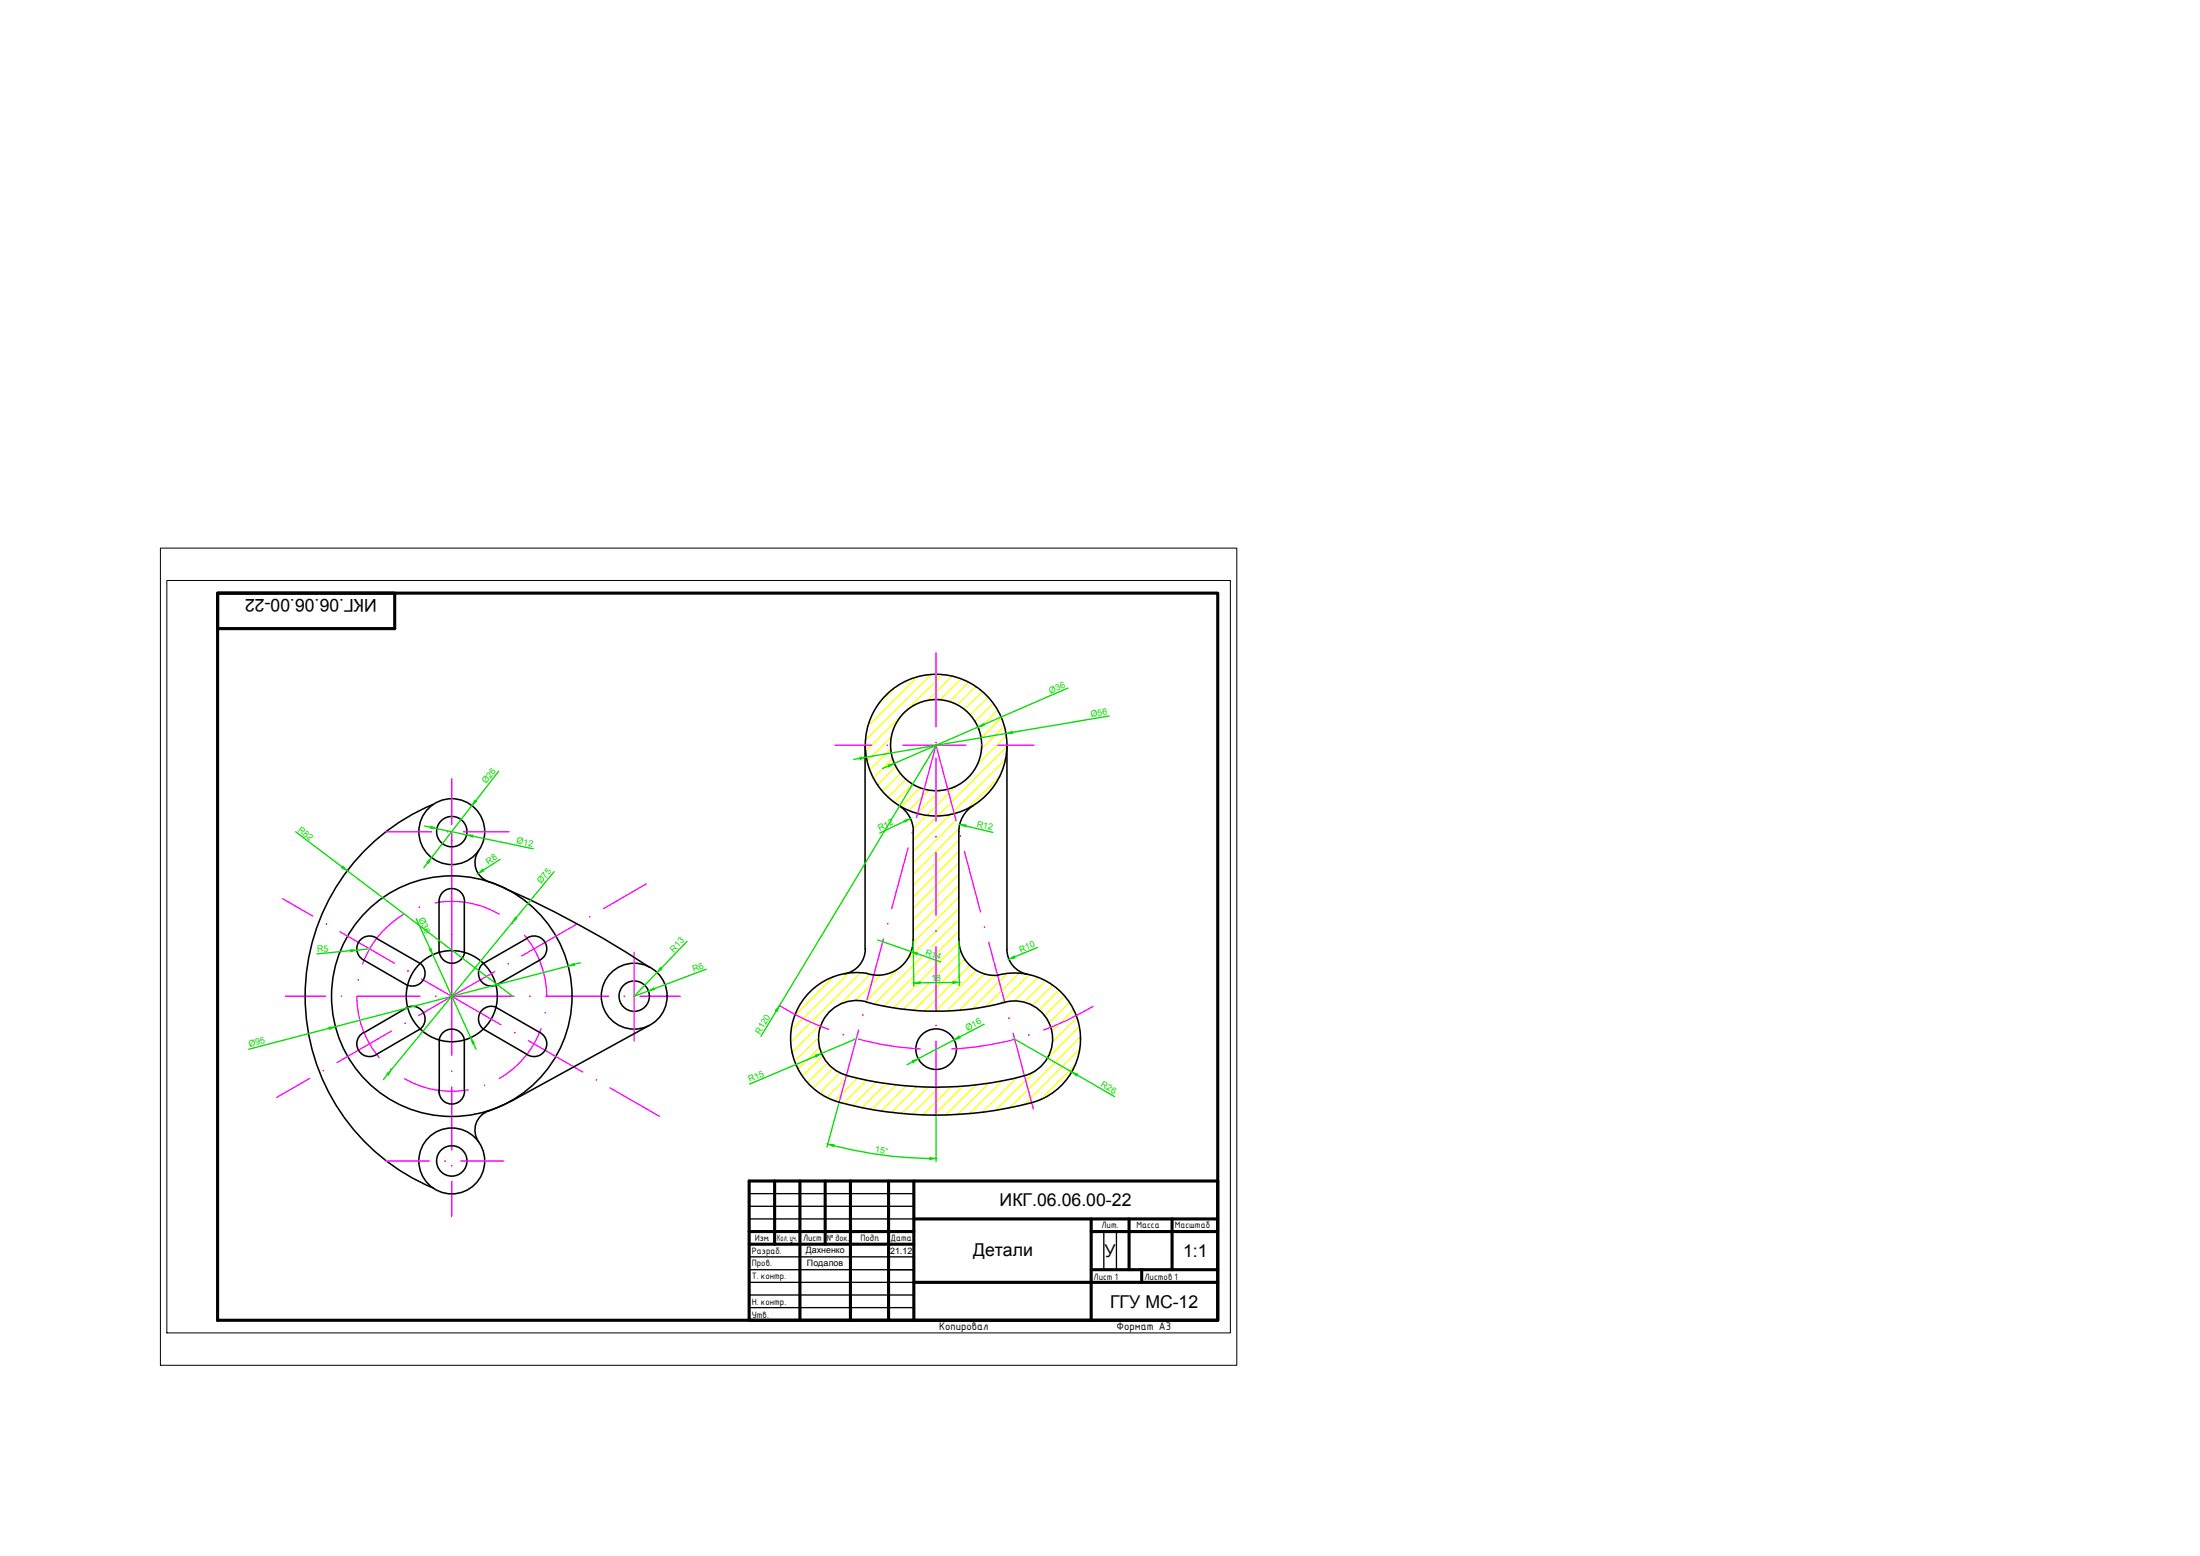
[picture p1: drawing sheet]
<svg xmlns="http://www.w3.org/2000/svg" width="420mm" height="297mm" viewBox="0 0 420 297" stroke-linecap="round" stroke-linejoin="round" font-family="sans-serif">
<!-- layer: 0 -->
<path d="M30.6 104.6h205.6v156h-205.6zM31.9 110.8h203.1v143.7h-203.1z" fill="none" stroke="#000" stroke-width=".19"/>
<g fill="none" stroke="#000" stroke-width=".59">
<path d="M41.6 113.2h191v138.8h-191zM41.6 113.2h33.8v6.8h-33.8zM143.1 225.5h89.5v26.5h-89.5zM143.1 235.1h31.4M143.1 237.5h31.4M147.9 225.5v12M152.8 225.5v26.5M157.6 225.5v12M162.4 225.5v26.5M169.7 225.5v26.5M174.5 232.7h58.1M174.5 225.5v26.5"/>
<path d="M208.4 235.1h24.2M208.4 232.7v19.3M215.6 232.7v9.7M223.8 232.7v9.7M174.5 244.8h58.1M208.4 242.4h24.2M218 242.4v2.4"/>
</g>
<path d="M143.1 227.9h31.4M143.1 230.3h31.4M143.1 239.9h31.4M143.1 232.7h31.4M210.8 235.1v7.3M213.2 235.1v7.3M143.1 242.4h31.4M143.1 244.8h31.4M143.1 247.2h31.4M143.1 249.6h31.4" fill="none" stroke="#000" stroke-width=".25"/>
<g fill="none" stroke="#f0f" stroke-width=".25">
<path d="M178.8 124.6v14.2M73.7 158.8h8.8M86.3 148.7v8.7M86.3 158.8v42.7M88.5 158.8h8.7M159.5 142.3h7M172.5 142.3h12M175 156.1l3.8-13.8 3.8 14.4M178.8 144.7v12M190.5 142.3h7M54 171.6l5.7 3.3M64.9 177.9l10.4 6"/>
<path d="M77.2 174.5a18.1 18.1 0 0 0-8 9.5M83.1 172.4a17.8 17.8 0 0 1 12.2 2.1M100.1 178.5a18.1 18.1 0 0 1 4.3 11.7M110.1 176.5l-10.5 6M123.4 168.7l-8.1 4.8M168.7 179.3l-3.1 11.5M173.4 161.9l-3.1 11.6M178.8 162.8v11.9M184.2 162.5l3.1 11.6M188.8 179.9l3.1 11.6M54.5 190.2h7.7M68.1 190.2a18.1 18.1 0 0 0 4.3 11.7"/>
<path d="M68.2 190.2h12M74.7 196.8l-10.3 6M80.5 186.9l5.8 3.3M86.2 190.2h12M86.3 190.2l9.4 5.5M86.3 190.2l-6.3 3.7M94.5 185.5l-8.2 4.7M100.9 198.7l10.4 6M103.3 196.4a18.1 18.1 0 0 1-7.9 9.5M104.2 190.2h12M121.1 181.8v16.9M122.2 190.2h7.7"/>
<path d="M148.8 192a51.8 51.8 0 0 0 9.4 4.5M163.9 198.4a53 53 0 0 0 11.9 1.8M164 196.6l-3.7 13.8M178.8 180.7v12M178.8 198.7v14.2M193.5 197.3l3.8 14.4M193.6 198.4a55.9 55.9 0 0 1-11.8 1.8M208.7 192.1a55.1 55.1 0 0 1-9.4 4.5M59.2 205.9l-6.3 3.6M77.2 205.9a18.3 18.3 0 0 0 12.2 2.2M86.3 207.5v12M116.5 207.7l9.4 5.4"/>
<path d="M73.7 221.6h8.3M86.3 225.5v6.8M88 221.6h8.3"/>
</g>
<g fill="#f0f" stroke="#f0f" stroke-width=".19">
<path d="M86.3 168.4v.2z"/>
<path d="M86.2 186.5h.1z"/>
<path d="M86.2 222.5h.1z"/>
<path d="M86.2 160.4h.1z"/>
<path d="M86.2 178.4h.1z"/>
<path d="M65.1 190.2h.2z"/>
<path d="M83.2 190.1v.2z"/>
<path d="M101.1 190.2h.2z"/>
<path d="M119.2 190.2h.1z"/>
<path d="M80 173.2h.2z"/>
<path d="M68.4 187.1h.1z"/>
<path d="M104 193.3h.2z"/>
<path d="M97 184h.1z"/>
<path d="M112.6 175h.1z"/>
<path d="M113.8 206.1h.2z"/>
<path d="M61.7 204.4h.1z"/>
<path d="M178.7 141.7h.1z"/>
<path d="M178.7 159.8h.1z"/>
<path d="M178.7 195.7h.1z"/>
<path d="M192.6 194.4h.2z"/>
<path d="M174.1 159h.2z"/>
<path d="M169.4 176.3h.2z"/>
<path d="M164.7 193.7h.2z"/>
<path d="M196.4 197.6h.2z"/>
<path d="M187.4 142.3h.2z"/>
<path d="M85.4 158.8h.1z"/>
<circle cx="86.3" cy="204.5" r=".07"/>
<circle cx="97.9" cy="176.3" r=".07"/>
<circle cx="74.7" cy="204.1" r=".07"/>
<circle cx="92.5" cy="207.2" r=".07"/>
<circle cx="98.3" cy="197.1" r=".07"/>
<circle cx="77.9" cy="185.4" r=".07"/>
<circle cx="62.4" cy="176.4" r=".07"/>
<circle cx="77.4" cy="195.3" r=".07"/>
<circle cx="178.8" cy="177.7" r=".07"/>
<circle cx="183.4" cy="159.6" r=".07"/>
<circle cx="188" cy="177" r=".07"/>
<circle cx="161.1" cy="197.5" r=".07"/>
<circle cx="178.8" cy="200.3" r=".07"/>
<circle cx="169.5" cy="142.3" r=".07"/>
<circle cx="85" cy="221.6" r=".07"/>
</g>
<g fill="none" stroke="#000" stroke-width=".3">
<path d="M82.7 153.5a39.6 39.6 0 0 0-24.4 36.7 39.6 39.6 0 0 0 24.4 36.6M165.2 142.3v38.9M171.7 153.8a5.9 5.9 0 0 1 2.7 4.8M174.4 158.6v20.8a6.7 6.7 0 0 1-8.9 6.4 12.6 12.6 0 0 0-14.2 9.8 12.6 12.6 0 0 0 9 14.8 70.8 70.8 0 0 0 36.7 .1M185.9 153.8a5.9 5.9 0 0 0-2.8 4.9v20.7a6.9 6.9 0 0 0 7.4 6.8M192.3 142.3v38.9a4.8 4.8 0 0 0 3.9 4.8M71.9 179.1l8.3 4.8M71.9 179.1a2.43 2.43 0 0 0-3.4 .8 2.43 2.43 0 0 0 1 3.4l8.3 4.8M88.7 172.2v9.6M88.7 172.2a2.43 2.43 0 0 0-2.4-2.6 2.43 2.43 0 0 0-2.4 2.6l-.1 9.6M91.4 162.4a3.9 3.9 0 0 0 2.5 6.1l2.6 1.1M96.5 169.6a188.7 188.7 0 0 1 27.5 15"/>
<path d="M100.6 179.1a2.43 2.43 0 0 1 3.5 .8 2.43 2.43 0 0 1-1 3.4l-8.4 4.8a2.44 2.44 0 0 1-3-1.1 2.44 2.44 0 0 1 .6-3.1M100.7 179.1l-8.4 4.8M69.5 197.1a2.43 2.43 0 0 0-1 3.4 2.43 2.43 0 0 0 3.4 .8M77.8 192.3a2.43 2.43 0 0 1 3.1 1 2.43 2.43 0 0 1-.7 3.1M77.8 192.3l-8.1 4.7M80.2 196.5l-8.3 4.8M80.2 183.9a2.43 2.43 0 0 1 .7 3.1 2.43 2.43 0 0 1-3.1 1.1M83.9 181.6a2.43 2.43 0 0 0 2.3 2.3 2.43 2.43 0 0 0 2.5-2.1M88.7 198.6v9.6M88.7 198.6a2.43 2.43 0 0 0-2.4-2.1 2.43 2.43 0 0 0-2.4 2.1v10.1M94.7 192.3l8.4 4.8a2.43 2.43 0 0 1 1 3.4 2.43 2.43 0 0 1-3.5 .8l-8.3-4.8M94.7 192.3a2.43 2.43 0 0 0-3 1 2.43 2.43 0 0 0 .6 3.1"/>
<path d="M124 195.7l-26.4 14.5-4.3 1.9M165.3 181.2a4.8 4.8 0 0 1-4 4.7M190.5 186.2a12.6 12.6 0 0 1 15.4 8.9 12.6 12.6 0 0 1-8.9 15.4M83.9 208a2.43 2.43 0 0 0 2.3 2.8 2.43 2.43 0 0 0 2.5-2.6M93.4 212.1a3.9 3.9 0 0 0-2 5.9M161.7 205.3a7.3 7.3 0 0 1-5.1-9 7.3 7.3 0 0 1 8.9-5.1 52.1 52.1 0 0 0 27.4-.1 7.3 7.3 0 0 1 8 5.9 7.3 7.3 0 0 1-5.3 8.4 66.2 66.2 0 0 1-33.9-.1"/>
<circle cx="86.3" cy="158.8" r="6.3"/>
<circle cx="86.3" cy="158.8" r="2.9"/>
<circle cx="178.8" cy="142.2" r="13.5"/>
<circle cx="178.8" cy="142.2" r="8.7"/>
<circle cx="86.3" cy="190.2" r="23"/>
<circle cx="86.3" cy="190.2" r="8.7"/>
<circle cx="121.1" cy="190.2" r="6.3"/>
<circle cx="121.1" cy="190.2" r="2.9"/>
<circle cx="178.8" cy="200.3" r="3.9"/>
<circle cx="86.3" cy="221.6" r="6.3"/>
<circle cx="86.3" cy="221.6" r="2.9"/>
</g>
<g fill="none" stroke="#ff0" stroke-width=".25">
<path d="M171.1 131.1l-3.5 3.5M175.2 129.2l-9.5 9.5M177.8 128.8l-12.5 12.5M179.9 128.8l-14.6 14.7M181.8 129.1l-4.6 4.6M183.5 129.6l-4 4M185 130.2l-3.7 3.8M186.3 131l-3.5 3.6M187.6 132l-3.5 3.5M188.7 133.1l-3.4 3.4M189.7 134.3l-3.5 3.4M190.5 135.6l-3.6 3.6"/>
<path d="M191.2 137l-3.8 3.9M191.8 138.6l-4.4 4.4M170.1 143l-4 4M170.2 140.7l-4.6 4.7M170.4 144.8l-3.7 3.7M171.1 146.4l-3.6 3.5M171.9 147.7l-3.4 3.4M173 148.8l-3.4 3.4M174.2 149.7l-3.4 3.5M175.7 150.4l-3.6 3.6M177.4 150.9l-3.9 3.9M179.5 150.9l-4.4 4.4"/>
<path d="M182.4 150.2l-8 8M182.6 156.6l-8.2 8.1M183 158.3l-8.6 8.6M191 148.2l-6.3 6.3M192.1 144.9l-17.7 17.6M192.2 140.4l-5.6 5.6M192.3 142.5l-17.9 17.9M183.1 160.4l-8.7 8.7M183.1 162.5l-8.7 8.8M183.1 164.7l-8.7 8.7M183.1 166.9l-8.7 8.7M183.1 169.1l-8.7 8.6"/>
<path d="M183.1 171.2l-8.7 8.7M183.1 173.4l-9.9 9.9M183.1 175.6l-5.2 5.1M183.1 177.7l-4.3 4.4M183.2 179.9l-5.6 5.5M156.3 198.1l-4.5 4.5M157 195.2l-5.8 5.7M159.2 186.5l-7.4 7.4M162 185.8l-10.9 11M164.3 185.7l-13.3 13.3M166.1 186l-5.7 5.8M168.1 186.2l-4.8 4.8"/>
<path d="M171.5 185l-6.2 6.2M176.2 182.5l-9.2 9.2M177.5 185.5l-6.9 6.9M177.6 183.3l-8.8 8.8M177.6 187.6l-5.1 5.1M183.5 181.7l-4.7 4.7M184.3 183.1l-9.8 9.8M185.2 184.3l-8.6 8.7M186.5 185.2l-7.8 7.8M188 185.9l-7.1 7.1M189.9 186.2l-6.7 6.7M192.4 185.9l-6.7 6.7"/>
<path d="M194.6 185.8l-6.4 6.4M196.5 186.1l-5.5 5.5M198.2 186.6l-4.5 4.5M199.7 187.3l-4.1 4M201 188.1l-3.9 3.8M202.2 189l-3.8 3.8M203.3 190.1l-3.8 3.8M204.2 191.4l-3.9 3.9M205 192.8l-4.1 4.1M205.6 194.3l-4.6 4.7M206.1 196l-6.2 6.2M206.3 198l-13.5 13.5"/>
<path d="M156.5 200l-4.1 4.1M157.1 201.6l-3.9 3.9M158 202.9l-3.8 3.8M159 204l-3.7 3.8M160.4 204.8l-3.9 3.9M162 205.4l-4.1 4.1M163.7 205.8l-4.3 4.4M165.5 206.2l-4.4 4.4M167.3 206.6l-4.5 4.5M169.2 206.9l-4.6 4.5M171.1 207.1l-4.7 4.7M173.1 207.3l-4.8 4.8"/>
<path d="M175.1 207.5l-4.9 4.9M177.2 207.5l-5 5.1M179.4 207.5l-5.2 5.2M181.6 207.5l-5.3 5.3M183.9 207.3l-5.5 5.6M186.3 207.1l-5.7 5.7M188.8 206.8l-5.9 6M191.5 206.3l-6.3 6.3M194.2 205.7l-6.6 6.6M197.6 204.5l-7.5 7.4M205.3 203.3l-6.6 6.6M206.2 200.3l-10.6 10.5"/>
</g>
<g fill="none" stroke="#0d0" stroke-width=".25">
<path d="M186.8 138.8l-16 6.9M203.9 131.3l-16 7M211.8 136.7l-18.5 3.1M56.5 158.8l8.8 6.7M81.1 157.7l1.1 .2M83.4 158.2l5.7 1.2M90.1 153.8l-7.7 9.9M90.3 159.6l11.5 2.4M95.2 147.2l-4.3 5.7M164.2 144.8l-1.1 .2M169.7 146.2l-1.1 .5M172.7 156.8l-4.7 2.2"/>
<path d="M178.9 142l-30 50M184.5 157.7l5.1 1.2M192.1 140l-26.7 4.6M66.3 166.2l31.6 24M79.5 175.4l2.7 5.8M81.7 164.7l-.8 .9M95.5 164.1l-3.2 2M97.8 176.2l-23.1 28M105.8 166.4l-7.3 8.8M131.2 179.7l-4.9 5.1M167.6 179.4l6.5 2.3M174.4 179.7l.1 8.5"/>
<path d="M183.1 179.6l.1 8.6M62.9 196.3l-15.4 4M67 181.5l-6.5 .6M70.6 181.1l-2.4 .3M82.7 182.3l7.2 15.8M90.4 199.2l.5 1.1M108.5 184.4l-44.5 11.6M110.9 183.8l-1.2 .3M125.5 185.7l-4.4 4.5 2.7-1M134.9 185l-9.9 3.8M148.2 193l-2.9 4.9M163.6 198.3l-6.7 2.8"/>
<path d="M175.2 182.1l4.4 1.5M182 187.6h-6.3M182.2 198.5l-6.9 3.6M187.9 195.5l-4.7 2.5M193.7 198.4l11 6.2M198.1 180.9l-4.3 1.8M74 205.1l-.8 1M155.8 201.6l-12.6 5.4M159.2 218.7a81.1 81.1 0 0 0 18.4 2.5M160.2 210.7l-2.3 8.3M174.3 202.7l-1.1 .6M178.8 213.2v8.6"/>
<path d="M205.7 205.2l7.1 4.1"/>
</g>
<g fill="#0d0" stroke="#0d0" stroke-width=".19">
<path d="M81.5 164.6l.9-.9-.5 1.1z"/>
<path d="M90.7 152.7l.3 .3-.9 .8z"/>
<path d="M82.3 157.7l1.1 .5-1.2-.1z"/>
<path d="M89.1 159.4h1.2l-.1 .4z"/>
<path d="M108.5 184.4l1.1-.5 .1 .4z"/>
<path d="M62.8 196.1l1.2-.1-1.1 .5z"/>
<path d="M89.9 198.1l.7 1-.4 .2z"/>
<path d="M82 181.3l.3-.2 .4 1.2z"/>
<path d="M73.9 205l.8-.8-.5 1.1z"/>
<path d="M98.4 175.1l.3 .3-.9 .8z"/>
<path d="M65.5 165.3l.8 .9-1.1-.5z"/>
<path d="M126.1 184.7l.3 .2-.9 .8z"/>
<path d="M123.8 189.2l1.1-.6 .1 .3z"/>
<path d="M67 181.3l1.2 .1-1.2 .3z"/>
<path d="M91.3 166.8l.9-.9 .2 .4z"/>
<path d="M204.7 204.6l1.1 .4-.2 .4z"/>
<path d="M155.7 201.4l1.2-.3-1 .7z"/>
<path d="M148.9 192l-.5 1.1-.3-.2z"/>
<path d="M174.2 202.5l1.1-.4-.9 .8z"/>
<path d="M182.2 198.5l1-.7 .2 .3z"/>
<path d="M192.7 183.1l1-.6 .2 .4z"/>
<path d="M183.3 157.4l1.2 .1-.1 .3z"/>
<path d="M174.1 181.7l1.1 .2-.1 .4z"/>
<path d="M174.5 187.6l1.2-.2v.4z"/>
<path d="M182 187.4l1.2 .1-1.2 .2z"/>
<path d="M169.6 146l1.2-.3-1.1 .7z"/>
<path d="M186.8 138.8l1-.6 .1 .3z"/>
<path d="M164.2 144.6h1.2l-1.1 .4z"/>
<path d="M192.1 140l1.2-.4 .1 .4z"/>
<path d="M158.1 218.4l1.2 .1-.1 .4z"/>
<path d="M177.6 221l1.2 .2-1.2 .1z"/>
<path d="M172.7 156.6l1.1-.3-1 .7z"/>
</g>
<g font-size="3.4">
<text x="72" y="114.4" transform="rotate(-180 72 114.4)">ИКГ.06.06.00-22</text>
<text x="190.9" y="230.3">ИКГ.06.06.00-22</text>
<text x="185.8" y="239.7">Детали</text>
<text x="210.9" y="239.9">У</text>
<text x="226" y="240">1:1</text>
<text x="212" y="249.6">ГГУ МС-12</text>
</g>
<g font-size="2">
<text x="179.4" y="254">Копировал</text>
<text x="213.2" y="254">Формат A3</text>
</g>
<g font-size="1.7" fill="#0d0">
<text x="200.6" y="132.4" transform="rotate(-24 200.6 132.4)">Ø36</text>
<text x="208.4" y="136.9" transform="rotate(-9 208.4 136.9)">Ø56</text>
<text x="92.9" y="149.7" transform="rotate(-53 92.9 149.7)">Ø26</text>
<text x="56.8" y="158.6" transform="rotate(37 56.8 158.6)">R82</text>
<text x="98.6" y="161" transform="rotate(11 98.6 161)">Ø12</text>
<text x="168" y="158.7" transform="rotate(-26 168 158.7)">R12</text>
<text x="186.5" y="157.8" transform="rotate(13 186.5 157.8)">R12</text>
<text x="93.3" y="165.1" transform="rotate(-34 93.3 165.1)">R8</text>
<text x="103.4" y="168.8" transform="rotate(-51 103.4 168.8)">Ø75</text>
<text x="79.9" y="175.4" transform="rotate(65 79.9 175.4)">Ø36</text>
<text x="60.6" y="181.8" transform="rotate(-6 60.6 181.8)">R5</text>
<text x="128.7" y="181.8" transform="rotate(-46 128.7 181.8)">R13</text>
<text x="132.5" y="185.5" transform="rotate(-21 132.5 185.5)">R6</text>
<text x="176.6" y="182.2" transform="rotate(19 176.6 182.2)">R14</text>
<text x="194.9" y="181.8" transform="rotate(-23 194.9 181.8)">R10</text>
<text x="177.9" y="187.3" transform="rotate(-1 177.9 187.3)">18</text>
<text x="145.1" y="197.5" transform="rotate(-59 145.1 197.5)">R120</text>
<text x="184.8" y="196.8" transform="rotate(-28 184.8 196.8)">Ø16</text>
<text x="47.7" y="199.9" transform="rotate(-15 47.7 199.9)">Ø95</text>
<text x="143.2" y="206.6" transform="rotate(-23 143.2 206.6)">R15</text>
<text x="210.1" y="207.4" transform="rotate(30 210.1 207.4)">R26</text>
<text x="167.1" y="220" transform="rotate(8 167.1 220)">15°</text>
</g>
<g font-size="1.7">
<text x="143.6" y="239.3">Разраб.</text>
<text x="144.1" y="236.9">Изм.</text>
<text x="148.4" y="236.9">Кол. уч.</text>
<text x="153.4" y="236.9">Лист</text>
<text x="153.9" y="239.2">Дахненко</text>
<text x="157.9" y="236.9">№ док.</text>
<text x="164.3" y="236.9">Подп.</text>
<text x="170" y="239.3">21.12</text>
<text x="170" y="236.8">Дата</text>
<text x="210.4" y="234.5">Лит.</text>
<text x="217" y="234.5">Масса</text>
<text x="224.4" y="234.5">Масштаб</text>
<text x="143.6" y="241.8">Пров.</text>
<text x="143.6" y="244.2">Т. контр.</text>
<text x="154.1" y="241.6">Подалов</text>
<text x="208.9" y="244.3">Лист 1</text>
<text x="218.6" y="244.3">Листов 1</text>
<text x="143.6" y="249.2">Н. контр.</text>
<text x="143.6" y="251.6">Утв.</text>
</g>
</svg>
